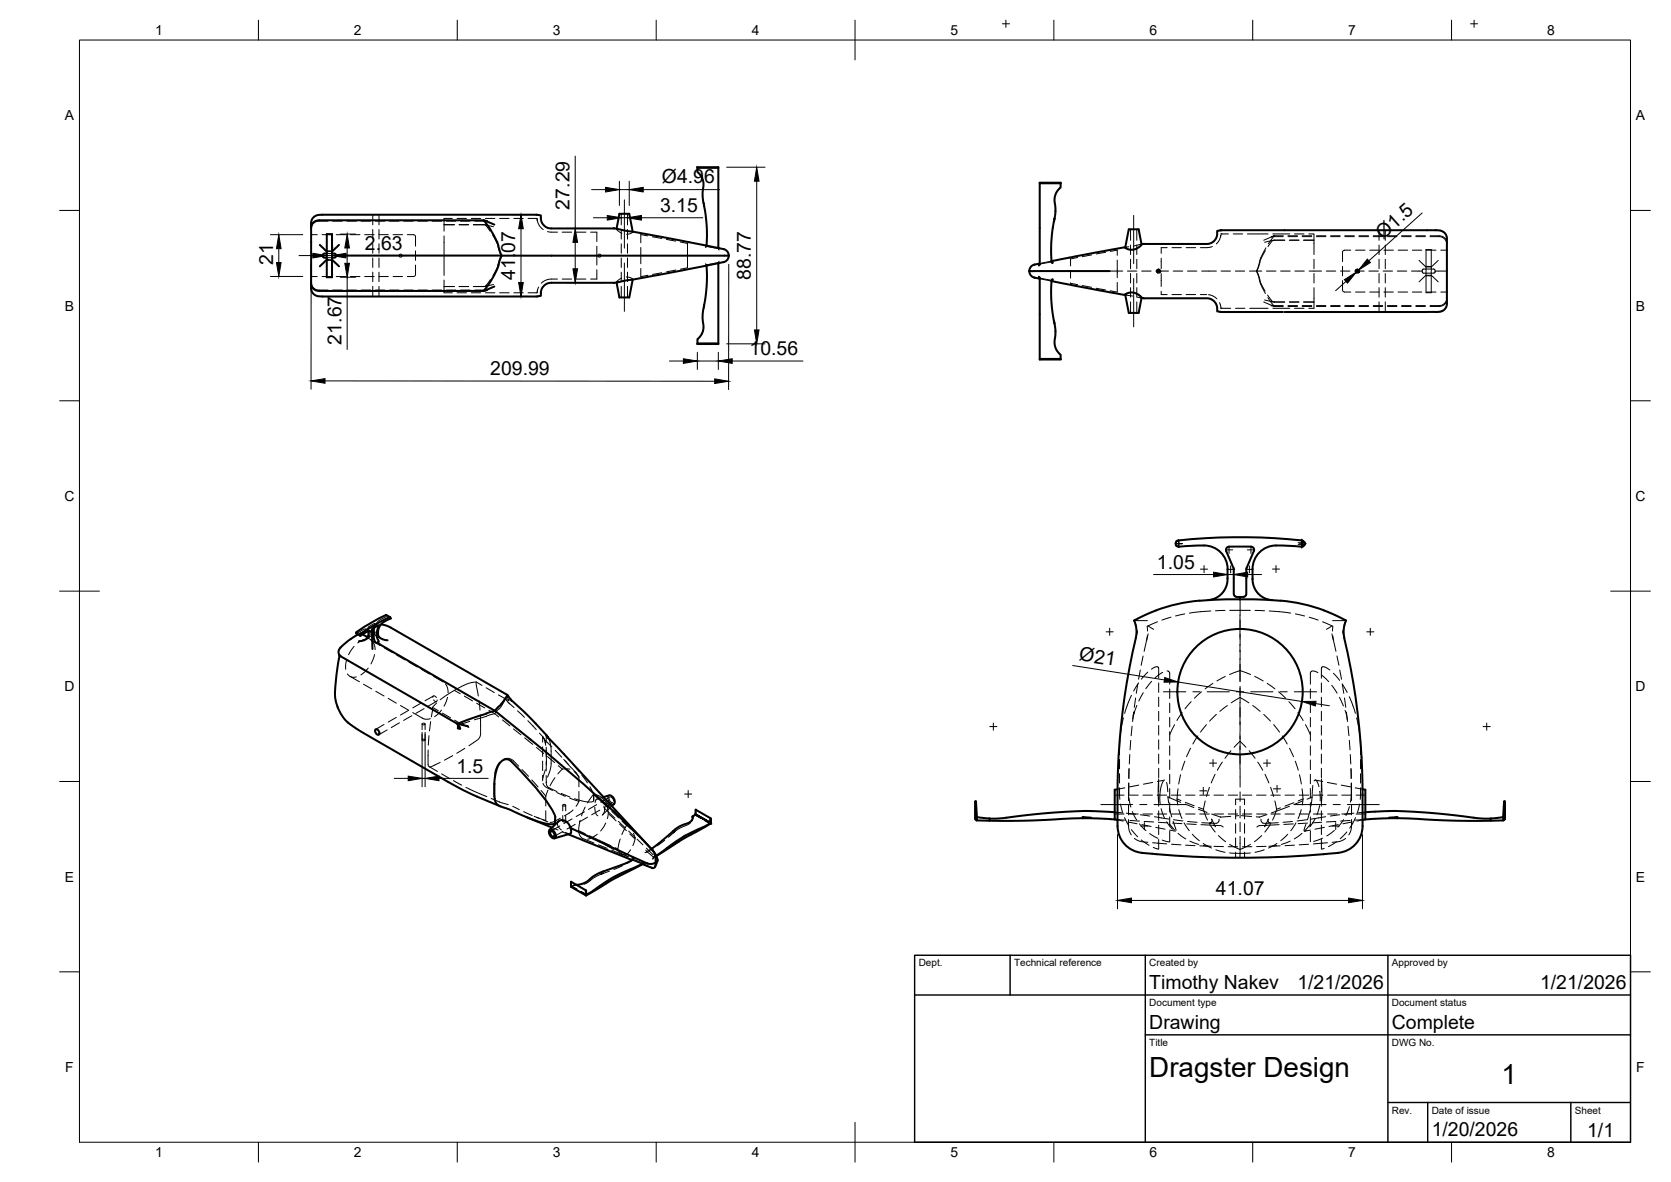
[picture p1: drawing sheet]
<svg xmlns="http://www.w3.org/2000/svg" width="420mm" height="297mm" viewBox="0 0 420 297" stroke-linecap="round" stroke-linejoin="round" font-family="sans-serif">
<!-- layer: Hidden -->
<g fill="none" stroke="#000" stroke-width=".25">
<path d="M78.2 59h1.6M81 59h2.4M82.5 55.6h-2.3a2 2 0 0 0-2 2M83.7 55.6h2.3M84.5 59h2.4M87.2 55.6h2.4M88.1 59h2.4M90.8 55.6h2.4M91.7 59h2.4M93.7 54v2.5M93.7 57.7v2.4M94.4 55.6h2.4"/>
<path d="M95.3 59h2.3M95.3 54v2.5M95.3 57.7v2.4M97.9 55.6h2.4M98.8 59h2.4M101.5 55.6h2.4M102.4 59h1.5l.5 .3 .1 2.6M105.1 55.6h2.4M108.7 55.6h2.3M111.7 56.5v1.6M111.7 59.3v9.9M111.7 56.5h2.6"/>
<path d="M112.2 55.6h2.4M113.7 54.9h-2v1.6M114.9 54.9h2.4M115.4 56.5h2.4M115.8 55.6h2.4M118.5 54.9h2.4M119 56.5h2.6M119.4 55.6h2.2v-.2l.6 .2M121.6 56.5l2.5 .5M121.6 56.5h.5l1.1 1.6M121.6 55.5h.4M122 55.6l.3 .1"/>
<path d="M122 54.9h2.4M123.9 59.1a12 12 0 0 1 1.8 4.4l.3 .7M125.6 54.9h2.4M129.2 54.9h2.4M132.8 54.9h2.2l.1 .4M135.1 55.3l.1 .4a3.5 3.5 0 0 0 1.4 2M135.1 55.3v.1M137.7 58.2l2.5 .1M141.4 58.3h2.3M144.9 58.3h2.4M148.5 58.3h1.6v2.4M155 57.5v.1"/>
<path d="M155.2 57.5h-.1a.36 .36 0 0 0 .3 .5l1 .6M156.2 53.7v2.8M156.2 57.7v2.4M157.8 53.7v2.8M157.8 57.7v2.4M159 58.2l.1 .2-.3 .2-1.3 .3M159.1 58.2v.1M162.9 59.3l-1.8-.3v2M164 59.5l2.4 .4M176.9 51l.1 .8M176.9 51.1h.1M284.3 57.6v2.8"/>
<path d="M285.8 57.6v2.8M306.9 59.2l-.2 1-.9 1.1M307 59.2v.1M307 58.8h.1M308.9 58.8h-1.9M310.1 58.8h2.4M313.6 58.8h5.3M320 59.5h-.3M320 58.8h4.3M320.4 59.3v.1h-.8l.8-.1-2.6 1.1M320.4 59.4l2.3 .1M320.4 59.3l-1.5 2"/>
<path d="M320.4 59.3h2.3M323.8 59.3h2.4M323.8 59.5h2.4M325.5 58.8h2.4M327.4 59.3h2.4M327.4 59.5h2.4M329.1 58.8h1.3v5.2M331 59.3h2.4M331 59.5h2.4M334.6 59.3h2.4M334.6 59.5h2.4M338.1 59.3h2.4"/>
<path d="M338.1 59.5h2.4M341.7 59.3h2.4M341.7 59.5h2.4M345.3 59.3h2.4M345.3 59.5h2.4M346.8 57.9v2.5M348.3 57.9v2.5M348.9 59.3h2.3M348.9 59.5h2.3M352.4 59.3h2.4M352.4 59.5h2.4M356 59.3h2.4"/>
<path d="M356 59.5h2.4M359.6 59.3l3 .1 .9 .7 .3 1M359.6 59.5h2.2a2 2 0 0 1 2 2M78.2 70.9a1.97 1.97 0 0 0 2 2h2.3M78.2 69.5h1.6M81 69.5h2.4M82.2 65.3h1.3M82.2 63.2h1.3M82.2 64.8h1.3M82.2 63.7h1.3M82.2 65.4h1.3M82.2 63.1h1.3"/>
<path d="M83.7 72.9h2.3M84.5 69.5h2.4M87.2 72.9h2.4M88.1 69.5h2.4M90.8 72.9h2.4M91.7 69.5h2.4M93.7 61.3v2.3M93.7 64.8v2.4M93.7 68.4v2.4M93.7 72v2.5M94.4 72.9h2.4M95.3 69.5h2.3"/>
<path d="M95.3 61.3v2.3M95.3 64.8v2.4M95.3 68.4v2.4M95.3 72v2.5M97.9 72.9h2.4M98.8 69.5h2.4M101.5 72.9h2.4M104.5 63v2.4M104.5 66.6l-.1 2.6-.5 .3h-1.5M105.1 72.9h2.4M108.7 72.9h2.3M111.7 70.4v3.2h2"/>
<path d="M111.7 72h2.6M112.2 72.9h2.4M114.9 73.6h2.4M115.4 72h2.4M115.8 72.9h2.4M118.5 73.6h2.4M119 72l3.1-.1-3.1 .1M121.6 73h.4M122 73.6h2.4M122.2 72.9l-.6 .2v-.2h-2.2M122.3 72.8l-.3 .1M123.3 70.3l-1.2 1.6 2-.4"/>
<path d="M125.6 73.6h2.4M126.1 64.2l-.4 .8a11 11 0 0 1-1.7 4.3M129.2 73.6h2.4M135.1 73.5v.1M135.1 73.6h-2.3M135.4 72.1l-.3 1.4M140.2 70.1l-2.4 .1-.8 .3-.9 .7M141.4 70.1h2.3M144.9 70.1h2.4M150.1 61.9v4.7M150.1 67.8v2.3h-1.6M155 70.9v.1"/>
<path d="M156.2 61.3v2.3M156.2 64.8v2.4M156.2 68.4v2.4M156.2 72v2.7M156.3 69.9l-1 .6-.3 .4 .2 .1M157.5 69.6l1.3 .3 .3 .2-.1 .2M157.8 61.3v2.3M157.8 64.8v2.4M157.8 68.4v2.4M157.8 72v2.7M159.1 70.2v.1M161.1 62.2v4.1"/>
<path d="M161.1 67.5v2l1.8-.3M166.4 68.5l-2.3 .5M167.6 60.2l2.3 .4M169.9 67.9l-2.3 .4M171.1 60.8l1.8 .4v6.1l-1.8 .3M176.9 77.4h.1M177 76.7l-.1 .7M177.4 66.3l.3 .4M177.4 66.6l.3 .1M177.4 61.9l.3-.1-.3 .4M177.5 61.9l3.2 .6M180.6 62.3h.1"/>
<path d="M180.6 66.1v.1M180.7 66l-3.2 .6M180.8 65.6l-.2 .5 .2-.1M180.8 62.5l-.2-.2 .2 .5M261.3 69.9l3.3 .6M261.4 70l3 .6M264.4 65.6l-3 .6M264.6 65.8l-3.3 .6M269.2 71.1l1.8 .4M269.2 68v1.9M271 64.7l-1.8 .4v1.7M272.1 71.8l2.3 .4"/>
<path d="M274.5 64.1l-2.4 .4M275.6 72.4l2.4 .5M278 63.4l-2.3 .4M279 68.1h3.3M279.1 73.1l1.8 .3M279.2 63.2l1.7-.3v1.3M280.9 65.3v2.4M280.9 67.8v2M280.9 71v2.4M282.9 74.1l.1 .1M283 74.2h.1M283 62.1l-.1 .1"/>
<path d="M283 74.2l1.8 .2M283 62.1h.1M283.5 68.1h2.4M283.8 62l-.8 .1M284.3 61.6v2.4M284.3 65.2v2.3M284.3 68.7v2.4M284.3 72.3v2.4M284.3 75.9v2.7M285.8 61.6v2.4M285.8 65.2v2.3M285.8 68.7v2.4"/>
<path d="M285.8 72.3v2.4M285.8 75.9v2.7M286 74.7l.9 .2M286.9 61.4l.1 .1M286.9 61.4l-1.9 .4M286.9 74.9h.1M287 61.4h-.1M287 74.8l-.1 .1M287.1 68.1h2.3M290.6 68.1h3.2M292 73.2v.8h1.5M292 68.7v3.3"/>
<path d="M292 64.9v2.6M293.5 62.2h-1a.4 .4 0 0 0-.5 .1 .4 .4 0 0 0 0 .5v.9M294.7 74h2.4M294.7 62.2h2.4M295 68.1h2.4M298.2 74h2.4M298.2 62.2h2.4M298.6 68.1h2.3M301.8 74h1.6M302.2 68.1h3.6M303.9 74l.9 .3 1.2 .8M304.8 61.9l-1 .3h-2"/>
<path d="M306.6 76.1l.4 1.4M307 77.5h2.5M307 77.5h.1M307 68.1h2.4M310.6 68.1h2.4M310.7 77.5h2.3M314.2 68.1h1.8l.9 2.9 1.2 2.2M314.2 77.5h4.7M315.9 68.1l1 3.2 1.3 2.5M316 68.1h1.2M317.8 75.9l2.6 1.1-.8-.2 .8 .1M318.2 63l-1.3 2.3-.9 2.8"/>
<path d="M318.3 62.3l-1.4 2.6-.9 3.2M318.4 68.1h2.4M318.7 74.2l1.3 1.6-2-.4M318.8 74.8l1.6 2.2M319.7 76.7l.3 .1M320 77.5h4.3M320.4 60.4l-2.4 .5M320.4 60.4l-.5 .1-1.1 1.5M320.4 60.4h2.6M320.4 77h2.3M322 68.1h2.4M322.7 76.8h-2.3v.2"/>
<path d="M323 75.9l-3-.1 3 .1M323.8 77h2.4M323.8 76.8h2.4M324.2 60.4h2.4M324.2 75.9h2.4M325.5 77.5h2.4M325.6 68.1h2.4M327.4 77h2.4M327.4 76.8h2.4M327.8 60.4h2.6M327.8 75.9h2.6M329.2 68.1h3.1"/>
<path d="M330.4 72.3v5.2h-1.3M330.4 68.7v2.4M330.4 65.2v2.3M331 77h2.4M331 76.8h2.4M333.5 68.1h2.4M334.6 77h2.4M334.6 76.8h2.4M337.1 68.1h2.3M337.6 70.5v2.6l.5 .3h1.5M337.6 66.9v2.4M338.1 77h2.4"/>
<path d="M338.1 76.8h2.4M339.6 62.9h-1.5l-.5 .2v2.7M340.6 68.1h2.4M340.8 73.4h2.4M340.8 62.9h2.4M341.7 77h2.4M341.7 76.8h2.4M344.2 68.1h2.4M344.4 73.4h2.4M344.4 62.9h2.4M345.3 77h2.4M345.3 76.8h2.4"/>
<path d="M346.8 61.6v2.4M346.8 65.2v2.3M346.8 68.7v2.4M346.8 72.3v2.4M346.8 75.9v2.5M347.8 68.1h2.3M348 73.4h2.4M348 62.9h2.4M348.3 61.6v2.4M348.3 65.2v2.3M348.3 68.7v2.4M348.3 72.3v2.4"/>
<path d="M348.3 75.9v2.5M348.9 77h2.3M348.9 76.8h2.3M351.3 68.1h2.4M351.5 73.4h2.4M351.5 62.9h2.4M352.4 77h2.4M352.4 76.8h2.4M354.9 68.1h2.7M355.1 73.4h2.4M355.1 62.9h2.4M356 77h2.4"/>
<path d="M356 76.8h2.4M356.8 65.4l1.7 1.7h1.4v-4.4h-1.3v6.5l-1.8 1.6M357.6 68.1v.4l.3 .2h2.7l.2-.3v-.3h3M357.6 68.1v-.3l.3-.2h2.7l.2 .2v.3M358.6 69.3h1.3M358.6 67h1.3M358.7 73.4h2.4M358.7 62.9h2.4M361.6 65.4l-1.7 1.7v6.5h-1.3v-4.4h1.3l1.7 1.6M362.3 73.4h1.5M362.3 62.9h1.5M363.8 75.2l-.3 1-.9 .7-3 .1"/>
<path d="M363.8 74.8a1.97 1.97 0 0 1-2 2h-2.2M90.6 159.1l-.6 .3M92.2 158.2l1 .5M92.6 158.6l-.4-.5h-.7l-1.9 1.1M93.4 159.9l.7-.4 1.7 1M93.8 159a1.16 1.16 0 0 1-1.1 1.2M93.9 157.8l.3-1.1-1.6 .9v.3l.4 1v.6l-.1 .5-.4 .3 .2-.1-.2-.1M94.2 156.7l.9 .6M95.7 157l-2 .5-3.1 1.6 .6 .3M97.2 154.6l-.1 .4a4.1 4.1 0 0 0-3 2.9v1.6l-.1-.6M285.7 159.6l-.1 .7M285.9 158.3l-.2 1.3"/>
<path d="M286 158.7l-.3 .9M288.5 159.8l-.2 1.2M288.5 156h-3.3l.5 1.2M288.7 159.3l-.4 1.7M288.7 157.3l1.4 .8M291 156.3l-2.5 1.1v1.2M294.4 155.1l-2.3 .7M297.9 154.3l-2.3 .5M304.4 153.6l-5.3 .5M308 153.4l-2.4 .1M309.2 153.4h5.2M311.8 159.4v2.8"/>
<path d="M311.8 150.6v4M311.8 155.8v2.4M315.6 153.4l2.4 .1M319.2 153.6l5.3 .5M325.7 154.3l2.3 .5M329.2 155.1l2.2 .7M332.5 156.3l2.6 1.1-.1 1.2M334.9 159.3l.4 1.7M334.9 157.3l-1.4 .8M335.1 156h3.3l-.5 1.1M335.1 159.8l.2 1.2M337.6 158.7l.4 1.6"/>
<path d="M337.7 158.3l.1 1.3M85.2 164.5h.1M87.2 165.7l-.3 1.3v1.2M87.4 169.4l.8 .7h1.4M88 170l2.4 1.3M89 162.4l-1.3 2.1M91.4 171.9l2.1 1.2M92.2 160.6l-.9 .2-1.3 .8M92.5 160.3l2.1 1.2M92.6 167.9l-1.9 1.7M92.6 160.3l-.6 .4M93.2 160.9l2.4 1.3"/>
<path d="M93.4 161l.7 .8 .2 1.5M94.2 164.5l-.9 2.3M94.5 173.7l2.1 1.2M96.6 162.8l2.1 1.2M97.6 175.5l2.1 1.2M99.7 164.6l2.1 1.2M100.7 177.3l2 1.2M102.7 178.5l-2 1.2M102.8 166.4l2.1 1.2M103.5 179.9l-2 1.1M103.8 179.1l2.7 1.5 1.1 .1 .6-.1M105.9 176.7l-2.1 1.2"/>
<path d="M105.9 168.2l2.1 1.2M106.6 178.1l-2 1.2M108.7 177.8l1.5 .8M108.8 175.3a.46 .46 0 0 1 .5-.5 .46 .46 0 0 1 .4 .5M109 174.9l-2.1 1.2M109 175.9l.1 .1a.4 .4 0 0 0 .5 .3 .4 .4 0 0 0 .3-.4M109 170l2.4 1.4M109.8 176.3l-2.1 1.2M109.8 176.7l-.5 .4a1.86 1.86 0 0 0-.6 1.7l-.2 1.4M111 178.5l-1.7 1.6M111.2 179.2l2.1 1.2M112 171.8l.5 1 .2 1.3"/>
<path d="M112.5 175.2l-.8 2.3M114.2 173.5l1.5 .8M116.8 174.9l2 1.2M119.7 171.4h-.6a23 23 0 0 0-8.4 4.5M119.7 171.4l.6 3.5M119.7 171.4l1.5 .8M119.8 176.7l2.1 1.2M120.5 176.1l.2 2.4M120.8 179.6v4.8a2.01 2.01 0 0 1-.8 1.6l-2.1 1.4M122.2 172.8l2.1 1.2M125.3 174.6l1.7 1 1.1 1.3M127 175.8l-1.1 1.8-1.5 1.8-1.5-.9"/>
<path d="M127.6 174.6l.4 1.4-.5-.1zM127.7 176.5l1.6 1.3M130.1 178.6l1.8 1.7M284.5 174.7l-1.7 4.6M284.9 179.8l.3-.9-.4 1.8M285.1 179l-.3 2.3M285.5 175.4l-.3 2.4M285.9 177.3l-1 2.7M286.1 171.9l-.4 2.3M286.3 171.6l-1.3 2.1M286.7 168.4l-.4 2.3M287.4 164.9l-.5 2.3"/>
<path d="M287.5 174.1l-1.2 2.1M288.3 161l-.6 2.7M288.6 168.9l-1.6 1.8M289.5 168.2l1.1-.6 .6 .1 .1 2.7M289.6 171.2l-1.5 1.9M291.3 171.6v2.4M291.3 175.2v2.4M291.3 178.8v2.4M292.3 169l-1.9 1.4M293.5 168.6l.4 .1 .2 .3v2.9M294.1 173.1v2.4M294.1 176.7v2.4"/>
<path d="M297.2 179.1l-1.3 2M299.5 176.3l-1.5 1.8M302.1 173.8l-1.8 1.7M305 171.7l-2 1.4M305.8 179.5l-1.7 1.7M308.1 170l-2.1 1.1M308.6 177.3l-1.9 1.5M311.8 175.3l-2.2 1.3M311.8 168.5l2.6 1M311.8 175.3l2.2 1.3M311.8 177.8v2.4M311.8 175.3v1.3"/>
<path d="M311.8 168.5l-2.6 1M311.8 166.9v1.6M311.8 163.4v2.3M311.8 168.5v2.8M311.8 172.5v2.8M315 177.3l1.9 1.5M315.5 170l2.1 1.1M317.8 179.5l1.6 1.7M318.6 171.7l2 1.4M321.5 173.8l1.8 1.7M324.1 176.3l1.5 1.8M326.3 179.1l1.4 2"/>
<path d="M329.5 173.1v2.4M329.5 176.7v2.4M331.4 169l-1.1-.4-.7 .3-.1 3M332.3 171.6v2.4M332.3 175.2v2.4M332.3 178.8v2.4M332.4 169.7l1.7 1.6M334.4 168.4l-1.2-.7-.8-.1-.1 .4v2.4M334.9 172.2l1.3 2M335.3 169.2l1.5 1.8M335.3 161l.6 2.7M336.2 164.9l.5 2.3"/>
<path d="M336.8 175.2l1 2.2M336.9 168.4l.4 2.3M337.5 171.9l.4 2.3M337.5 172l1.2 2M338.1 175.4l.3 2.4M338.2 178.5l.6 2.4M338.5 179l.3 2.3M339.3 175.1l1.5 4.2M96.6 182.1l-2.1 1.2M97.3 183.4l-2.1 1.2M99.7 180.3l-2.1 1.2M100.4 181.6l-2 1.2"/>
<path d="M106.1 182v1.4M106.1 184.5v1.5M106.2 181.9a.34 .34 0 0 1 .4-.2 .34 .34 0 0 1 .2 .4h-.5zM106.2 185.9a.33 .33 0 0 1 .4-.2 .33 .33 0 0 1 .2 .4h-.4zM106.9 182v1.4M106.9 184.5v1.5M107.7 188.5l-.1 3.6a.57 .57 0 0 0 .3 .5 .57 .57 0 0 0 .6 0l2.2-1M107.9 184.9l-.2 2.4M107.9 192.7l2.1 1.2M108.3 181.3l-.3 2.4M111 194.5l2.1 1.2M113.8 189.9l-2.1 1.1"/>
<path d="M114 196.2l2.1 1.1M114.3 181l1.9 .9M116.9 188.1l-2 1.2M117.2 197.9l5.2 2.3M118.1 181.3l-1.9 .6 1.7 .9M124.2 196.9a6.6 6.6 0 0 0 .4 3.9M125.4 180.2l-1-.8-5.1 1.5M125.6 191.6l-.6 1-.5 1.1-.2 2M126.3 180.9l1.9 1.5M126.6 190.8l.7-.2 .8 .1a4.3 4.3 0 0 1 2.3 1.8M129.1 183.2l1.9 1.5M131.3 193.4l1.6 1.7"/>
<path d="M131.9 185.4l2.1 1.7M132.7 181.1l2.1 2.3M133.7 196l1.6 1.8M134.9 187.8l1.8 1.6M135.6 184.2l.9 1M136.1 198.7l1.1 1.4M136.4 185.1v1.4M136.4 187.7v2.4M136.4 191.3v2.3M136.4 194.8v1.4M136.5 196.9a4.4 4.4 0 0 0 2.1 1.6l.3 .1M137.1 186.4v.4z"/>
<path d="M137.1 193.4l-.6 2.3M137.2 186.1l-.8-1 .7 1.5M137.2 186.6v.7M137.3 188.5l.1 3.7M137.4 184.8v1.8M137.4 187.8v2.3M137.4 191.3v2.4M137.4 194.9v1.8M137.4 196.5a2.04 2.04 0 0 0 1.6 1.9l1 .5M137.5 186.4l1.3 1.3M137.6 190.1l1.9 1.6M137.8 198.5l-.6 1.6"/>
<path d="M137.8 185.4a6.9 6.9 0 0 1 .8 3.4v3.5l-.9 3M139.6 195.4l-1.3 2.1M139.6 188.6l1.6 1.7M140 199.1l2.2 1M140.4 192.4l1 .9M141.1 199.4l2.2 .9M141.4 193.3h1.9M141.4 193.3l-1.1 1.2M141.8 190.8l1.1 1.3M141.8 189.5l1.5 1.6M142 191.2l1.6 1.7M143.7 193l1.2 1.3"/>
<path d="M144 192l1.6 1.9M144.4 193.8l.6 .6 .6 .9M144.4 193.9l1.2 1.4M145.6 198.9v2.5l-.8 1.2M145.6 195.3v2.4M146.3 194.8l1.4 1.9M148.3 197.7l1 2M149.2 199.7l1.1 1M153.2 199.9a1.34 1.34 0 0 0-.1 1.5 1.34 1.34 0 0 0 1.3 .6M280.3 199.8h2.3M281.5 198l.1 2.9M281.5 190.8v2.4"/>
<path d="M281.5 194.4v2.4M281.6 185.9l-.1 3.8M282.5 180.4l-.8 4.3M282.8 198l-1.8 .3M283.8 196.8v4.4M283.8 196.8v2.8M283.8 195.6l.1-2.4-.1 2.5M283.8 199.8h2.4M284.1 189.6l-.1 2.4M284.3 186.1l-.2 2.3M284.6 182.5l-.2 2.4M286.3 197.3l-2.3 .4"/>
<path d="M287.4 199.8h2.4M289.8 196.6l-2.3 .5M291 199.8h2.3M291.3 195.8l-.1 2.7 .1 3.1M291.3 182.3v2.4M291.3 185.9v2.4M291.3 189.5v2.4M291.3 193.1v2.3M291.3 196.6v2.4M292.5 196.2l-.5 1.4-.2 1-.2 1.8 .1 1.7M292.8 196l-1.8 .4M293.3 196.6l.3 2.4"/>
<path d="M294.1 180.3v2.4M294.1 183.9v2.3M294.1 187.4v2.4M294.1 191v2.4M294.1 194.6v2.4M294.1 198.1v2.4M294.5 199.8h2.4M295.3 182.1l-1.2 2.5M296.2 198.2l-.2 2.6M296.8 194.7l-.4 2.3M297.9 191.3l-.7 2.3M298.1 199.8h2.4"/>
<path d="M299.4 188l-1.1 2.2M301.2 184.9l-1.3 2.1M301.7 199.8h2.4M303.3 182.1l-1.4 1.9M304.1 197.9l-.7 2.2M305.2 199.8h2.4M305.5 194.6l-1 2.2M307.3 191.5l-1.2 2.1M308.8 199.8h2.4M309.5 188.7l-1.5 1.8M311.8 186.3l1.5 1.5M311.8 184.9v1.4"/>
<path d="M311.8 181.4v2.4M311.8 186.3l-1.5 1.5M311.8 186.3v2.1M311.8 189.6v2.4M311.8 193.2v4.6M311.8 199v2.4M312.4 199.8h2.4M314.1 188.7l1.5 1.8M316 199.8h2.3M316.3 191.5l1.2 2.1M318.1 194.6l.9 2.2M319.5 197.9l.7 2.2"/>
<path d="M319.5 199.8h2.4M320.3 182.1l1.4 1.9M322.4 184.9l1.3 2.1M323.1 199.8h2.4M324.2 188l1 2.2M325.7 191.3l.7 2.3M326.7 199.8h2.4M326.7 194.7l.5 2.3M327.4 198.2l.2 2.6M328.3 182.1l1.2 2.5M329.5 180.3v2.4M329.5 183.9v2.3"/>
<path d="M329.5 187.4v2.4M329.5 191v2.4M329.5 194.6v2.4M329.5 198.1v2.4M330.1 197.4l-.2 2.9M330.2 199.8h2.4M330.4 196.2l.2-.2 .4 .2 .6 1.5M330.8 196l1.8 .4M331.9 198.9v2.4M332.3 195.8l.1 2.7-.1 3.1M332.3 182.3v2.4M332.3 185.9v2.4"/>
<path d="M332.3 189.5v2.4M332.3 193.1v2.3M332.3 196.6v2.4M333.8 196.6l2.3 .5M333.8 199.8h2.4M337.2 197.3l2.4 .4M337.4 199.8h2.4M338.9 182.5l.3 2.4M339.3 186.1l.1 2.3M339.5 189.6l.1 2.4M339.8 196.8l-.2 4.8M339.8 195.6l-.1-2.4v2.5"/>
<path d="M339.8 196.8v4.4M340.8 198l1.8 .3M341 199.8h2.3M341.1 180.4l.8 4.3M342 185.9l.1 3.8M342.1 198l-.1 2.9M342.1 190.8v2.4M342.1 194.4v2.4M123.5 200.7l2.1 .9M125.5 201.5l2.3 .7M128.9 202.6l1.7 .9M131.7 204l2.1 .9"/>
<path d="M134.3 205.1l1.2 .5M134.9 205.4l2.3 .8M136.6 206.1l1.2 .5M137.2 206.2h.1M137.2 200.1v2.5M137.2 203.7v2.5M138.8 208l1.5 .6M139.6 205.2v1.6M140.5 206.4a1.45 1.45 0 0 0 .7 2.2M140.7 207.6l-2.2 1.3M140.9 205.6l-1.6 .9-1 .2M141.4 209l1.5 .7"/>
<path d="M141.5 202.4v1.4M141.5 205v1.4M141.5 206.3a.33 .33 0 0 1 .4-.2 .33 .33 0 0 1 .2 .4h-.5zM141.5 202.3a.31 .31 0 0 1 .5-.2 .31 .31 0 0 1 .1 .5l-.5-.1zM141.5 208.9l-2.2 1.4M142.2 209.2l1.2 .3M142.2 202.4v1.4M142.2 205v1.4M143.3 200.6l2.2 .8M143.8 205.8l-2 1.2M144.1 203.5l-2.2 1.5M144.5 200.7l2.2 .7"/>
<path d="M144.6 207.2l-2 1.2M145.5 208.8a2.23 2.23 0 0 0 1.1 1.9M145.5 208.7l1.6 .8M145.9 206.1l-.4 2.6M146.7 210.8l2.7 1.1M146.9 204l-2 1.2M147.1 202.8l-.9 2.2M147.7 201.8l1.5-2.1h.5l1.4 .6 2.4 2.4M147.7 205.4l-2 1.2M148.2 210l2.2 1M149.3 201.3v-1.6v1.6l-.2 .1-.7 .2-1.5-.2M149.6 202.9v.6a1.79 1.79 0 0 0 .7 1.5"/>
<path d="M150 202.2l-2 1.2M150.2 209.7l-1.6 .9-.9 .3M150.5 212.3l2.2 .9M150.6 211.1l2.2 1.2M150.6 211.4l.6 .3M150.8 203.6l-2 1.2M151 219.7l-1.5 .8-1.6 1.2-1.1 .5M151.2 201.5l1.8 1.6M151.2 201.5a.82 .82 0 0 0-.6-.6 .82 .82 0 0 0-.8 .3l-.2 .5M151.4 211.5l2.2 1M151.7 200.3l-1.6 .5M151.8 202.6l.2 .5"/>
<path d="M152 203.1a1.81 1.81 0 0 1-.6 1.7M152 203.1l2.6 2.5M152.2 212.3l2.1 1.2M152.3 201.7a5.6 5.6 0 0 1 .4 4M152.3 206.8l-1.3 2M153.2 200.7l.2 .6 .5 .4M153.2 204.6l1.7 1.7M153.2 218.9l-2.2 .8M153.3 200.3l-2.2 1.3M153.6 200.3l.5 .4 .2 .6M153.8 213.6l2.7 1.1M153.8 212.9l2.1 1.1"/>
<path d="M153.8 203.9l1.8 1.6M153.8 202.6l-2.3 2.2M154.1 201.7l-2.3 1.3M154.3 203.6l1.6 1.7M155.4 214l2.4 1.3M155.5 206.4l1.7 1.6M155.8 207.1l1.7 1.7M155.9 214.3l.9 .5h.7M156 210.8l-.6 2.5-.7-.3M156.4 206.4l1.1 1M156.5 217.6l-2.2 .9M156.7 206.2l1.8 2"/>
<path d="M157 214.6l.5 .2M157.5 207.4l-1.1 2.3M157.5 207.4l1.2 1M157.8 215.3h.1M158.1 208.9l1.7 1.6M158.4 209.6l1.3 1.2M158.6 213.6l-1.1 1.2M158.9 215.8l2.1 1M158.9 216.1l2.7 1.1M159.2 215.7l.1 .3M159.2 215.9l-1.6 1.1M159.3 209.4l.1 .3a3.3 3.3 0 0 1-.3 2.8"/>
<path d="M159.3 215.9l2.8 1.2M160.2 210.9l1.4 1.4M162.1 217.3l1.9 .8M162.5 213.1l1.7 1.7M162.6 213.9l1.7 1.5M163.8 213.3l-1.1 .7-.3-.4M164.2 213.2l-2 1.1M164.3 215.4l-.1 .3M165 215l-.7 .4 .1-.1M165 215.1l-.8 .6-.1 .3M165.1 215.6h.1M165.1 215.6l.2 .4"/>
<path d="M167.1 211.2l-1.9 1.4M169.7 208.9l-1.6 1.5M173.6 206.8l-.8 .5-1.9 .8-1.2 .9M174.1 205.3l.8-.4 1.3 .7M174.2 205.5v.2M174.2 205.5v.1M175 203.5l-.1 1.4v-.2v.2l1.3 .7M177.2 206.2l1.4 .8M280.3 204.1l1.7 .1M280.3 204.6h2.3M280.4 205.9l2.5 .2M281 206l1.4 .3"/>
<path d="M281.7 202.1l.6 2.3M282.8 205.5l1 2M283.2 204.4l2.4 .2M283.6 206.6l2.3 .4M283.8 206a5.1 5.1 0 0 0 .7 3.8M283.8 202.4v2.4M283.8 204.6h2.4M283.9 200.5l.4 2.3M284.1 206.2l2.4 .1M284.5 208.5l1.6 1.8M284.7 203.9l1.1 2.2M285.2 210.7l1.7 .8 1.7 .2"/>
<path d="M286.5 207l1.6 1.8M286.7 204.8l2.4 .3M287 211.1l1.9 1.3M287.1 207.2l2.3 .5M287.4 204.6h2.4M287.7 206.4l2.4 .2M289.1 209.5l2 1.2M289.8 211.8l3.5 .3M290.3 205.2l3.6 .6M290.6 207.9l2.3 .5M291 204.6h2.3M291.3 206.6l2.3 .2"/>
<path d="M291.3 210.9v2.4l-1.3-.4M291.3 200.2v2.4M291.3 203.8v2.4M291.3 207.4v2.3M292 203.2l.8 2.3M293.3 206.5l1.5 1.9M293.7 200.2v.1M293.7 200.3l.2 1.5M293.7 200.3l3.2 1.3M294 203l.6 2.3M294.1 207.1l1.3 1.5M294.1 208.9v2.6l-1.9-.4"/>
<path d="M294.1 201.7v2.4M294.1 205.3v2.4M294.1 208.6l1.5 .3M294.5 204.6h2.4M294.6 212.2l2.3 .1M294.8 206.8l2.4 .2M295 206.4l.7 2.3M295.1 206l2.3 .3M296 200.8l.1 1.5M296 200.8l.9 .4M296.2 209.4l2 1.4M296.4 203.5l.8 2.2"/>
<path d="M297.7 206.8l1.3 2M298 202.1l2.2 .8M298 201.6l2.3 .9M298.1 212.4l2.4 .1M298.1 204.6h2.4M298.4 207.1l2.4 .1M298.6 206.4l2.4 .3M299.2 211.4l2.2 .8M299.8 209.7l1.8 1.6M301.3 203.4l2.2 .8M301.4 202.9l1.2 .5M301.7 212.6l2.4 .1"/>
<path d="M301.7 204.6h2.4M302 207.2l3.1 .2M302.2 206.7l1.9 .1M302.5 212l2.1 1.1M302.6 212.5l1.9 .2M303 201.3l-.4 2.1 1 2.7M304.2 207.2l1.4 1.9M304.6 205.8l.1 .7-.6 .3 1.8 .1 .5-.4 .1-.6M304.6 204.6l2.3 .7 2.6-.1M304.7 205.9l.9 1.8M305.2 212.7l2.4 .1M305.2 204.6h2.4"/>
<path d="M305.6 207.8l-.5-.4 1.9 .1 .6 .3M305.7 213.6l2.3 .6M306.4 210l1.8 1.5M308.8 212.8h2.4M308.8 204.6h2.4M309.2 212.2l2.6 1.3M309.2 214.4h5.2M310.7 202.2v-1.4h2.2v1.4M310.7 203.4v2.4M310.7 207v2.4M310.7 210.6v2.4M310.7 214.2v1.4"/>
<path d="M311.4 205h-.7M311.8 213.5v2.1M311.8 210.2v3.3M311.8 206.6v2.4M311.8 202.6v2.9M312.1 205l2.6 .2M312.4 204.6h2.4M312.9 203.4v2.4M312.9 207v2.4M312.9 210.6v2.4M312.9 214.2v1.4M314.4 212.2l-2.6 1.3"/>
<path d="M314.8 212.8h-2.4M316 204.6h2.3M317.1 205.9l.1 .6 .5 .4 1.8-.1M317.2 210l-1.8 1.5M317.9 213.6l-2.3 .6M318 207.8l.5-.4-2 .1-.5 .3M318.3 212.7l-2.3 .1M318.6 204.7l-1.9 .6h-.8M318.9 205.9l-.9 1.8M319 205.8l-.1 .7 .6 .3M319.4 207.2l-1.4 1.9M319.5 204.6h2.4"/>
<path d="M320.5 201.3l.5 2.1M321 203.4l-1 2.7M321 212.5l-2 .2M321.1 212l-2.1 1.1M321.4 206.7l-1.9 .1M321.6 207.2l-3.1 .2M321.9 212.6l-2.4 .1M322 203l-1 .4M323.1 204.6h2.4M323.8 209.7l-1.8 1.6M324.2 202.6l-4.5 1.7M324.4 211.4l-2.2 .8"/>
<path d="M325 206.4l-2.4 .3M325.2 207.1l-2.4 .1M325.3 201.7l-2.2 .9M325.5 212.4l-2.4 .1M325.9 206.8l-1.4 2M326.7 204.6h2.4M327.2 203.5l-.8 2.2M327.4 209.4l-2 1.4M327.6 201.3l-2.2 .9M327.6 200.8l-.2 1.5M327.6 200.8l-1.2 .5M328.4 207.2l-.5 1.6 .6-.2"/>
<path d="M328.5 206l-2.3 .3M328.8 206.8l-2.4 .2M329 212.2l-2.3 .1M329.4 203.8l-.7 2.2M329.5 207.1l-1.3 1.5M329.5 201.7v2.4M329.5 205.3v2.4M329.5 208.9v2.6M329.5 208.6l-1.5 .3M329.9 200.3l-1.2 .5M329.9 200.3l-.3 2.3M330.2 204.6h2.4"/>
<path d="M330.6 205.8l-1.3 2M331.8 202.5l-.7 2.3M332.3 210.9v2.4l.7-.1M332.3 200.2v2.4M332.3 203.8v2.4M332.3 207.4v2.3M332.3 206.6l-2.4 .2M332.5 210.6l-2.2 .8M333 207.9l-2.4 .5M333.3 205.2l-3.6 .6M333.8 211.8l-3.6 .3M333.8 204.6h2.4"/>
<path d="M335.5 208.7l-1.9 1.4M335.9 206.4l-2.4 .2M336.1 211.5l-2.1 1.3M336.5 207.2l-2.3 .5M336.8 204.8l-2.3 .3M337.4 204.6h2.4M337.8 206l-1.4 1.9M338.3 210.7l-1.6 .8-1.7 .2M338.6 209.1l-1.6 1.7M339.3 202.7l-.9 2.2M339.4 206.2l-2.3 .1M339.8 206a5.1 5.1 0 0 1-.7 3.8"/>
<path d="M339.8 202.4v2.4M340 206.6l-2.3 .4M340.4 204.4l-2.4 .2M340.8 205.5l-1.4 2.6M341 204.6h2.3M341.8 202.1l-.6 2.3M342.6 206l-1.4 .3M343.2 205.9l-2.5 .2M343.3 204.1l-1.7 .1M143.6 221.6v1.3M143.7 222.9l1.3 .8M144.4 222.3l-.7 .3 1.3 .8-1.3-.7v.2"/>
<path d="M144.4 222.5l-.7 .4M144.4 222.3h.5M144.4 222.3v.2M145.7 222.4l-1.3 .1M146 224l1.4 .8-1.3-.8M146 224.2l1.4 .8-1.3-.8"/>
<circle cx="100.7" cy="64.2" r=".38"/>
<circle cx="150.7" cy="64.2" r=".37"/>
</g>
<!-- layer: Visible -->
<g fill="none" stroke="#000" stroke-width=".51">
<path d="M78.2 57.2v7h3a.59 .59 0 0 0 .3 .6 .59 .59 0 0 0 .7 0M82.2 58.8h1.3v10.9h-1.3zM121.6 55.3l.4 .2M122 55.5h.4l-.2 .1M122 55.5l2.3 .9M154.4 57.4l27.5 5.2a1.47 1.47 0 0 1 1.3 1.6h-57.1l-.5 1.2a18.1 18.1 0 0 1-4 7.7M154.4 57.4h-15.8a2.74 2.74 0 0 1-2.6-3.3l-1-.1h-54a2.35 2.35 0 0 0-2.8 2.8v.4a1.92 1.92 0 0 1 2-1.8h41.4a19.6 19.6 0 0 1 4.3 8.3l.2 .5h-41.7M154.4 57.4h.1M155 57.5l.7-3.8h2.5l.9 4.5M175.4 42.2v1a4.4 4.4 0 0 1 1.3 4.8v1.3a47.9 47.9 0 0 1 1 12.4M180.6 42.2h-5.3v-.2h5.3v20.3M261.4 46.1h5.3v-.2h-5.3v20.5l-.2 .3"/>
<path d="M265.2 54.9l-.6 2.9-.3 3.2 .1 4.5 .1 .4 .2 .2M265.2 54.9l-.2 .8M266.7 46.1v1l-1 1.2-.5 1.3 .2 3.5-.2 1.8M283.8 57.6h2.5l.7 3.9-.8 .7-1 .5h-1.2l-1.1-.5zM78.2 64.2v7.5a2.34 2.34 0 0 0 2.8 2.8h53.9l1.1-.2a2.75 2.75 0 0 1 2.6-3.2h15.8l27.5-5.2a1.66 1.66 0 0 0 1.3-1.7M78.2 71.3a1.92 1.92 0 0 0 2 1.8h41.4M80.4 61.5l1.8 1.7M82.2 65.3l-1.8 1.6M82.2 63.7h-.2a.51 .51 0 0 0-.5 0 .51 .51 0 0 0-.3 .5M83.5 65.3l1.7 1.6M83.5 63.7h.1a.52 .52 0 0 1 .6 0 .52 .52 0 0 1 .2 .5M84.4 64.2a.61 .61 0 0 1-.9 .6"/>
<path d="M85.2 61.5l-1.7 1.7M122 73l-.4 .1M122.2 72.9h.2l-.4 .1M124.3 72l-2.3 1M159.1 70.3l-.9 4.4h-2.5l-.7-3.7M177.7 66.7a47.9 47.9 0 0 1-1 12.4v1.8a4.1 4.1 0 0 1-1.3 4.3v1.1M180.6 66.2v20.3l-5.3-.1v-.1h5.3M258.8 68.1l.2 .9 .5 .5 1.9 .5-.2-.1M258.8 68.1h20.2M261.2 69.5l.2 .3v20.5h5.3v-.1h-5.3M261.4 66.2l-.2 .2M261.4 66.2l-1.9 .5-.5 .6-.2 .8"/>
<path d="M264.4 70.6l18.6 3.6M264.7 70.5l-.3 .1M264.7 70.2l-.2 .1-.1 .5-.1 4.5 .3 3.2 .6 2.8M283 74l1-.5h.9l1.1 .4 1 .8-.7 3.9h-2.5zM283 62.1l-18.6 3.5 .3 .2M287 74.9l16.7 .1 1.1 .3 .9 .9 .3 .9v1.1l1.1 .2h8.8M287 61.4l17-.1 .9-.4 .7-.7 .4-.9v-1.3l1-.1 55.3 .1 1 .6 .5 1.2v16.7l-.3 .9-.6 .6-.8 .3-1.1 .1M315.5 78.4h7.1M323 78.4h35.8M358.9 78.4h2.2M265 80.6l.4 2.5-.2 3.6 .5 1.3 1 1.1v1.1M295.8 136a.79 .79 0 0 0 0 1.2"/>
<path d="M295.8 137.2h.1M295.8 136v.1M296.3 135.8a148.2 148.2 0 0 1 31 0M296.3 135.8l-.5 .2M302.8 137.1l-6.3 .3-.7-.2M302.8 137.1a5.9 5.9 0 0 1 5.9 5.9l-.1 3.5-.8 2-.7 .8-1.1 .8-1.1 .5-1.2 .2M309 137.4h5.6l.4 .1 .3 .5v.5l-1.9 4.4v6.5l-.5 .6h-1.1v.6M309.1 137.4l-.5 .1-.3 .7 1.9 4.7v6.5l.5 .6h1.1M327.3 135.8l.8 .7-.1 .5M327.7 137.2l-.4 .2-1.6-.1a25.4 25.4 0 0 0-6.7 .1 5.9 5.9 0 0 0-4.1 5.6l.1 3.5 .8 2 .7 .8 1.2 .9 1 .4 1.2 .2M327.9 137l-.2 .3M89.6 159.2l1 .6 1.3-.8a.92 .92 0 0 1 1.1-.4 .92 .92 0 0 1 .6 1"/>
<path d="M90 159.4l-2.2 1.5a7.1 7.1 0 0 0-2.7 2.7l.1 .7 .5 .7 29.3 16.9 9.5-3.2 8.9 7.1a313.9 313.9 0 0 1 30.7 27.9M90.5 159.5v.2M91.2 159.4l1.3 .7M92.6 158.6v1.2a1.98 1.98 0 0 1-2.3 1.3M93.6 159.6l.1 3.5M93.8 158.4v.6M93.9 157.8l-.1 .6M93.9 159.4a2 2 0 0 0 .8 2.2l.3-.2M94 159.3v.1M94.7 158.9a3.6 3.6 0 0 0 .5 2.4l-.2 .1M95 157.3l-1.5 .9 .4 1.1M95 157.2l.2 .2-.5 1.5"/>
<path d="M95.7 157l1.3 .2 1.3 .5 29.3 16.9M97 154.6l-4.8 2.6-2.5 1.6-.1 .4M97.1 154.5h-.1M97.2 154.6l.8 .5M98 155.1l-4.1 2.1-3.4 2.3M98.1 155.1l-.1 .4a3.7 3.7 0 0 0-2.9 4.1 2.28 2.28 0 0 0 2.4 1.3M301.6 150.9a42.5 42.5 0 0 0-12.3 3.1l-4.1 1.9a6.7 6.7 0 0 1 .4 4.4 153.5 153.5 0 0 0-4.4 32l-.2 15.1a6.8 6.8 0 0 0 6.2 6.9M311.8 150.6l-10.2 .4M311.8 150.6l10.2 .4M322 150.9a42.6 42.6 0 0 1 12.3 3.1l4.1 1.9a7.2 7.2 0 0 0-.4 4.4 154.5 154.5 0 0 1 4.4 32l.2 15.1a6.8 6.8 0 0 1-6.2 6.9M85.2 164.5l.1 .1a78 78 0 0 0-1 10.8 10.9 10.9 0 0 0 6.3 8.3l24.7 14.3 4.6 2.2 6 2.5M95 161.4l.5 .6 29 16.7 1.4-1.5 1.7-2.6"/>
<path d="M127.6 174.6l1.1 1.6M128.3 175.7l4.9 4.6 4.3 4.5M94.5 183.3a.92 .92 0 0 1 .8 1.3 .92 .92 0 0 1-.8-1.3zM115 181.9l2.7 .6M115 181.9l.7 1.2-.6-.1zM124.4 195.4a5.1 5.1 0 0 1 2.5-4.5h1a66.2 66.2 0 0 1 11.1 13 4.6 4.6 0 0 1 .6 2.9 4.7 4.7 0 0 1-2.9 0l-3.1-1-5.1-2.2a10 10 0 0 1-3.7-1.7l-.5-1.3 .1-5.2M137.8 185.4l-.4-.7 .7 1M138.1 185.7l26 28a4.2 4.2 0 0 1 1.2 2.7l-.4 .3M281 198.3l-.7 .2v7.4l.7 .1M342.6 198.3l.7 .2v7.4l-.7 .1M132.4 205.4l6.4 2.6M138.3 208.5a1.43 1.43 0 0 1 1.2 2.1 1.43 1.43 0 0 1-1.2-2.1z"/>
<path d="M138.5 208.9a.92 .92 0 0 1 .8 1.4 .92 .92 0 0 1-.8-1.4zM142.9 209.7l16 6.4M143.4 208.1l19.4 8.9a2.36 2.36 0 0 0 2-.2M143.4 208.1a1.18 1.18 0 0 1 0 1.4l-4 1.2M143.4 208.1a2.1 2.1 0 0 0-2.9-1.7l-2.3 2.2M151.7 200.3l1.5-.4a1.46 1.46 0 0 1 1.3 1.1 1.46 1.46 0 0 1-.7 1.6M159 215.6l.2 .3a38.5 38.5 0 0 1-8.5 3.5l-1.6 .9-2 1.5-1.2 .4-1 .1M161.6 217.2l2.2 .9M161.9 216.7l-.9 .6a49.5 49.5 0 0 0-12.9 7.2l-.7 .3-.1-1 .1 1.2M162.2 217.1h-.2a80.2 80.2 0 0 0-10.3 5.4l-4.3 2.5M164.1 213.7a4.8 4.8 0 0 1 .4 4.3l-.4 .2-.3-.1M165.3 216.3l-.6 1.5"/>
<path d="M167.7 213.1l-2.7 1.9M174.1 205.2a2 2 0 0 1-2 2l-2.2 1.1-4.3 3.7-1.8 1.3M174.1 205.2l.1 .3M174.9 204.6l3.7 2.2-3.7-2.2M174.9 204.6l-.8 .6M174.9 203.5h.1M175 203.5l-.1 1.2M175 203.5l3.7 2.2M175 203.5h.1M176.8 207.8a33.6 33.6 0 0 0-9.1 5.4M176.9 207.8l1.7-1 .1-1.1-.1 1.3-3.1 1.8a76 76 0 0 0-10.5 6.3M245.2 201.5h.2l.2 4.7-.4-.5v-4.2"/>
<path d="M245.7 205.3l3.1 .4M248.8 205.7v.6M272.2 205.6l-14.8 .7-11.8-.1M274.4 205.5l-2.2-.1v.2l8.2 .3M280.3 204.1l-6.4-.3-5.4 .2-8.4 .6-8 1-3.3 .1M287.1 214.3a250.1 250.1 0 0 0 49.3 0M343.3 204.1l8-.3 7.2 .4 13 1.4 3.3 .1v.6M349.2 205.5l2.2-.1v.2l-8.2 .3M351.4 205.6l14.8 .7 11.8-.1M378 205.3l-3.2 .4M378.2 201.4l.2 .1v4.2l-.1 .3-.3 .2zM143.6 221.6v1.3"/>
<path d="M143.6 222.9l3.7 2.1M143.6 221.6h.1M143.6 221.6l3.7 2.2M147.4 225h.1"/>
<circle cx="291.3" cy="68.1" r=".37"/>
<circle cx="341.3" cy="68.1" r=".38"/>
<circle cx="311.8" cy="173.8" r="15.8"/>
</g>
<g fill="#000">
<circle cx="82.2" cy="65.3" r=".25"/>
<circle cx="98.1" cy="155.4" r=".25"/>
<circle cx="178.6" cy="207" r=".25"/>
</g>
<!-- layer: BORDER -->
<g fill="none" stroke="#000" stroke-width=".25">
<path d="M20 10.1h390v276.9h-390zM65 5.1v5M115 5.1v5M165 5.1v5M215 5.1v10M265 5.1v5M315 5.1v5M365 5.1v5M15 52.9h5M410 52.9h5M15 100.7h5M410 100.7h5"/>
<path d="M15 148.6h10M405 148.6h10M15 196.4h5M410 196.4h5M15 244.2h5M410 244.2h5M65 287v5M115 287v5M165 287v5M215 282.1v9.9M265 287v5M315 287v5"/>
<path d="M365 287v5"/>
</g>
<!-- layer: TITLEBLOCK -->
<path d="M230 240.1h180v46.9h-180zM230 250h180M254 240.1v9.9M288 240.1v46.9M349 240.1v46.9M288 260.1h122M349 277.1h61M359 277.1v9.9M395 277.1v9.9" fill="none" stroke="#000" stroke-width=".36"/>
<!-- layer: FD_Dimensions -->
<g fill="none" stroke="#000" stroke-width=".25">
<path d="M144.6 39.2v18.2M68 59h8.1M85.6 58.8h3.8M128.9 54h3.8M131 57.5v13.5M142.5 57.4h9.5M148.8 47.7h3.5M149.2 54.7h3.5M155.7 45.6v6M155.7 47.7h2.5M156.2 54.7h1.6M158.2 45.6v6"/>
<path d="M161.3 54.7h15.4M161.7 47.7h19.2M182.7 42h9.7M190.3 45.5v37.4M357.6 53.5l-13.4 12M68 69.5h8.1M70.1 62.5v3.5M75.2 64.2h3.5M78.2 66.3v31.5M82.2 64.2h1.3M83.5 62.1h.1M85.6 69.7h3.8"/>
<path d="M87 64.2h15.4M87.3 62.3v3.9M87.3 69.7v18.1M128.9 74.5h3.8M142.5 71h9.5M144.6 60.9v6.6M183.2 66.4v31.5M338.4 70.7l-2.6 2.4M341.6 67.9l-.6 .5M81.7 95.7l98 .1M168.3 90.7h3.5M175.3 88.5v4.3"/>
<path d="M175.3 90.7h5.3M180.6 88.5v4.3M182.7 86.4h9.7M184.1 90.7h17.8M290 144.4h15.1M308.7 144.4h1.5M313.7 144.4h3.5M269.7 167.2l23.1 3.7M296.2 171.4l31.1 4.9M330.8 176.8l3.5 .6M99.1 195.6h3.5M106.1 184v13.7"/>
<path d="M106.1 195.6h.8M106.9 184v13.7M110.4 195.6h12.3M281 209.7v18.7M342.6 209.7v18.7M284.5 226.3h54.6"/>
</g>
<g fill="#000" stroke="#000" stroke-width=".25">
<path d="M131 54l.6 3.5h-1.2zM152.3 47.1l3.4 .6-3.4 .5zM152.7 54.2l3.5 .5-3.5 .6zM157.8 54.7l3.5-.5v1.1zM158.2 47.7l3.5-.6v1.1zM190.3 42l.6 3.5h-1.2zM70.1 59l.6 3.5h-1.2zM69.5 66h1.2l-.6 3.5zM78.7 63.7l3.5 .5-3.5 .6zM87.3 58.8l.6 3.5h-1.2zM86.7 66.2h1.2l-.6 3.5zM83.5 64.2l3.5-.5v1.1z"/>
<path d="M130.4 71h1.2l-.6 3.5zM144.1 67.5h1.1l-.6 3.5zM144.6 57.4l.6 3.5h-1.1zM338 70.3l3-1.9-2.2 2.7zM343.8 65.1l.8 .9-3 1.9zM78.2 95.7l3.5-.5v1.1zM171.8 90.2l3.5 .5-3.5 .6zM179.7 95.2l3.5 .6-3.5 .6zM180.6 90.7l3.5-.5v1.1zM189.7 82.9h1.2l-.6 3.5zM305.1 143.8l3.6 .6-3.6 .6zM310.2 144.4l3.5-.6v1.2z"/>
<path d="M292.9 170.3l3.3 1.1h-3.5zM327.3 176.3l3.6-.1-.2 1.2zM102.6 195l3.5 .6-3.5 .6zM106.9 195.6l3.5-.6v1.2zM281 226.3l3.5-.6v1.2zM339.1 225.7l3.5 .6-3.5 .6z"/>
</g>
<!-- layer: Smart Centers -->
<g fill="none" stroke="#000" stroke-width=".25">
<path d="M252 6h1.8M252.9 5.1v1.8M369.8 6h1.7M370.6 5.1v1.8M157 50.2v12.2M285.1 54.1v12.2M157 66.1v12.1M285.1 70v12.1M295.5 136.6h1.8M296.4 135.7v1.8M308.1 138.2h1.8M309 137.3v1.8"/>
<path d="M313.6 138.2h1.8M314.5 137.3v1.8M326.4 136.4h1.8M326.4 136.9h1.8M326.6 136.6h1.8M327.3 135.5v1.8M327.3 136v1.8M327.5 135.7v1.8M278.1 158.8h1.8M279 157.9v1.8M301.8 143h1.8M302.7 142.1v1.8"/>
<path d="M308.5 143.1h1.8M309.4 142.2v1.8M311.8 154.6v5.6M313.3 143.1h1.7M314.2 142.2v1.8M320 143h1.7M320.8 142.1v1.8M343.7 158.8h1.8M344.6 157.9v1.8M292.5 173.8h5.7M299.9 173.8h1.8M303.5 173.8h5.6"/>
<path d="M310.9 173.8h1.8M311.8 162v1.8M311.8 165.6v5.6M311.8 172.9v1.8M311.8 176.5v5.6M314.5 173.8h5.6M321.9 173.8h1.8M325.4 173.8h5.6M172.1 199.5h1.8M173 198.7v1.8M248.9 182.6h1.8M249.8 181.7v1.8"/>
<path d="M301.7 198.7h1.7M302.6 197.9v1.7M304.1 191.8h1.8M305 190.9v1.8M311.8 183.9v1.8M311.8 187.5v5.6M317.7 191.8h1.8M318.6 190.9v1.8M320.2 198.2h1.8M321.1 197.3v1.8M372.9 182.6h1.8M373.8 181.7v1.8"/>
<path d="M276.8 202.2h8M286.6 202.2h1.8M286.9 207.6h1.7M287.7 206.7v1.8M290.2 202.2h8M325.4 202.2h8M334.9 207.6h1.8M335.2 202.2h1.8M335.9 206.7v1.8M338.8 202.2h8"/>
</g>
<g font-size="7">
<text x="289" y="270.6">Dragster Design</text>
<text x="377.5" y="272.3">1</text>
</g>
<g font-size="4.9">
<text x="166.4" y="46.1">Ø4.96</text>
<text x="143.2" y="52.6" transform="rotate(-90 143.2 52.6)">27.29</text>
<text x="166" y="53.3">3.15</text>
<text x="91.8" y="62.8">2.63</text>
<text x="347.8" y="60.2" transform="rotate(-42 347.8 60.2)">Ø1.5</text>
<text x="68.7" y="66.6" transform="rotate(-90 68.7 66.6)">21</text>
<text x="129.5" y="70.3" transform="rotate(-90 129.5 70.3)">41.07</text>
<text x="188.8" y="70.3" transform="rotate(-90 188.8 70.3)">88.77</text>
<text x="85.8" y="86.6" transform="rotate(-90 85.8 86.6)">21.67</text>
<text x="188.5" y="89.3">10.56</text>
<text x="123.3" y="94.3">209.99</text>
<text x="290.9" y="142.9">1.05</text>
<text x="271.2" y="165.9" transform="rotate(9 271.2 165.9)">Ø21</text>
<text x="114.7" y="194.1">1.5</text>
<text x="305.8" y="224.8">41.07</text>
<text x="289" y="248.5">Timothy Nakev</text>
<text x="326.2" y="248.5">1/21/2026</text>
<text x="387.2" y="248.5">1/21/2026</text>
<text x="289" y="258.6">Drawing</text>
<text x="350" y="258.6">Complete</text>
<text x="360" y="285.5">1/20/2026</text>
<text x="399.1" y="285.7">1/1</text>
</g>
<g font-size="3.5">
<text x="39" y="8.8">1</text>
<text x="89" y="8.8">2</text>
<text x="139" y="8.8">3</text>
<text x="189" y="8.8">4</text>
<text x="239" y="8.8">5</text>
<text x="289" y="8.8">6</text>
<text x="339" y="8.8">7</text>
<text x="389" y="8.8">8</text>
<text x="16.3" y="30.2">A</text>
<text x="411.3" y="30.2">A</text>
<text x="16.3" y="78">B</text>
<text x="411.3" y="78">B</text>
<text x="16.2" y="125.9">C</text>
<text x="411.2" y="125.9">C</text>
<text x="16.2" y="173.7">D</text>
<text x="411.2" y="173.7">D</text>
<text x="16.3" y="221.6">E</text>
<text x="411.3" y="221.6">E</text>
<text x="16.4" y="269.4">F</text>
<text x="411.4" y="269.4">F</text>
<text x="39" y="290.8">1</text>
<text x="89" y="290.8">2</text>
<text x="139" y="290.8">3</text>
<text x="189" y="290.8">4</text>
<text x="239" y="290.8">5</text>
<text x="289" y="290.8">6</text>
<text x="339" y="290.8">7</text>
<text x="389" y="290.8">8</text>
</g>
<g font-size="2.5">
<text x="231" y="242.9">Dept.</text>
<text x="255" y="242.9">Technical reference</text>
<text x="289" y="242.9">Created by</text>
<text x="350" y="242.9">Approved by</text>
<text x="289" y="252.8">Document type</text>
<text x="350" y="252.8">Document status</text>
<text x="289" y="262.9">Title</text>
<text x="350" y="262.9">DWG No.</text>
<text x="350" y="279.9">Rev.</text>
<text x="360" y="279.9">Date of issue</text>
<text x="396" y="279.9">Sheet</text>
</g>
</svg>
